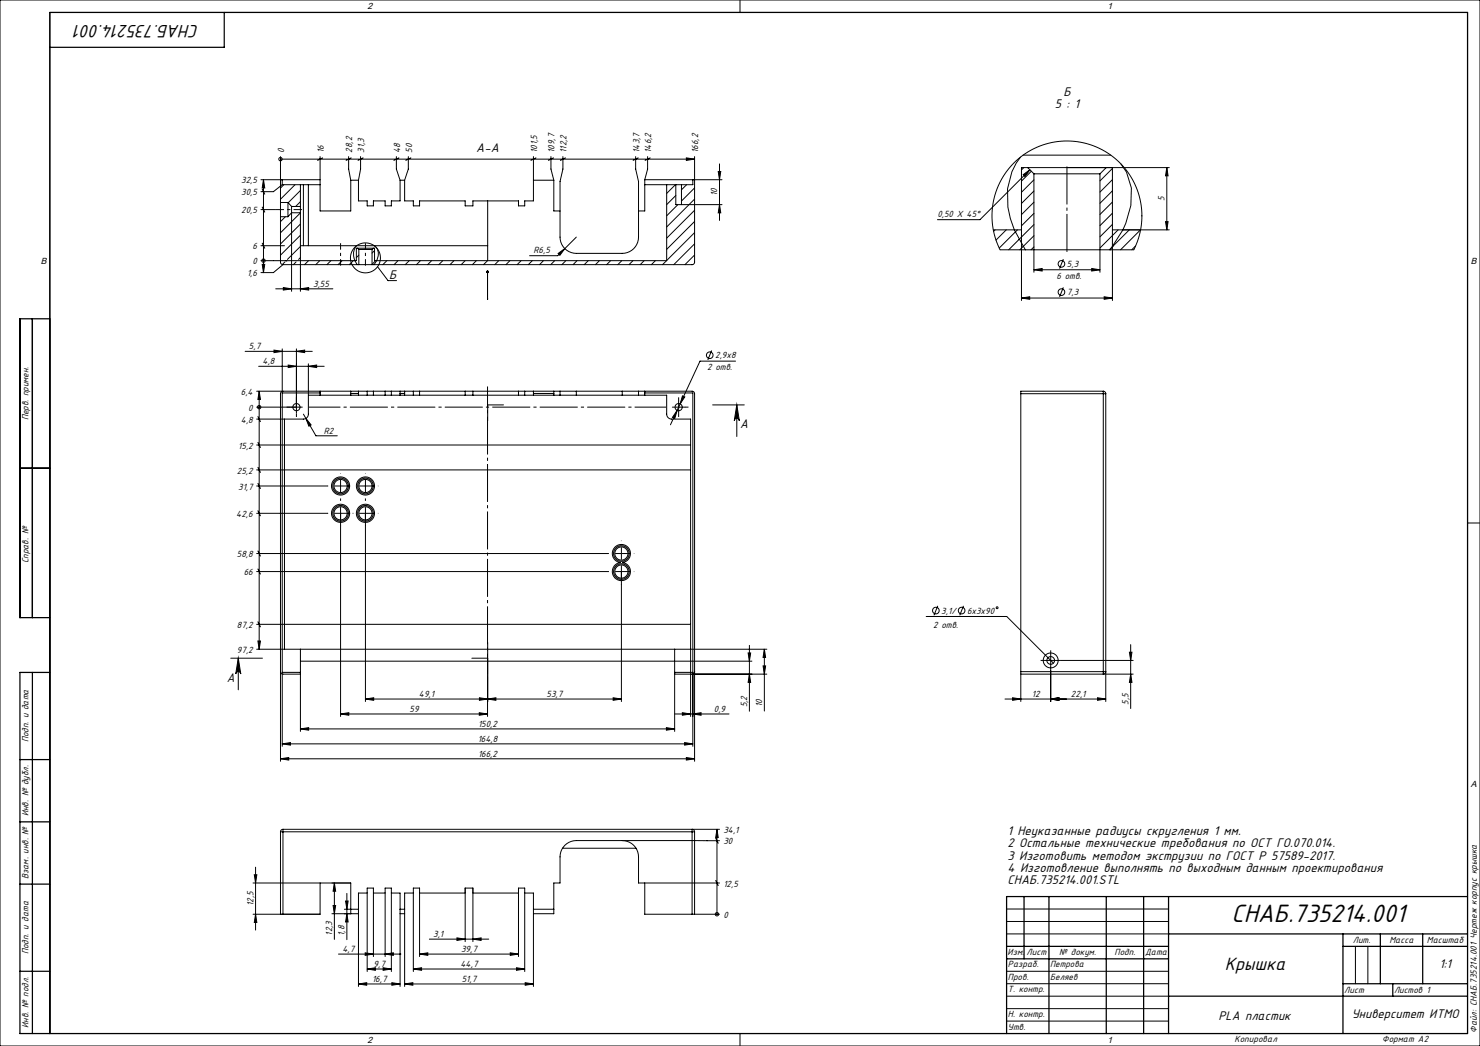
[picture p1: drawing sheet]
<svg xmlns="http://www.w3.org/2000/svg" width="594mm" height="420mm" viewBox="0 0 594 420" stroke-linecap="round" stroke-linejoin="round" font-family="sans-serif">
<g fill="none" stroke="#000" stroke-width=".4">
<path d="M0 0h594v420h-594zM297 0v5M20 5h569v410h-569zM304.5 5h.1M104.7 72.2h23.8M105.2 75.9l1.1 2.1M105.7 72.2l.6 3.3h-1.1zM105.7 72.2v37.3M112.6 63.9h.1M112.6 62.9v18.4M112.6 63.9h166.2M113.3 72.2v2"/>
<path d="M113.3 74.2h8.5M113.3 74.2l-3.6 2.8h-5M113.4 74.7l-.8 .8M113.9 74.2l-.3 .3M118.4 74.2l-5.8 5.8M120.6 74.2v8.7M120.6 76.5l-4.9 4.9M121.8 74.2h2M121.8 74.2v24.5M123.8 74.2v24.5M123.8 74.2h4.7M128.5 62.9v21.8h12.3v-12.3"/>
<path d="M129.5 63.4l-2 1M139.9 62.9v5l.9 4.5M140.8 72.4h3.1M140.9 63.4l-2 1M143.9 72.4v8.3h3.5v2h2.5v-2h4.7v2h2.5v-2h3.5v-8.3M144.7 62.9v5l-.8 4.5M145.7 63.4l-2 1M159.1 62.9v5l1.5 4.5M160.1 63.4l-2 1M160.6 72.4h1.8M163.9 62.9v5l-1.5 4.5M164.9 63.4l-2 1"/>
<path d="M214.1 62.9v17.8h-3.5v2h-2.5v-2h-18.3v2h-3.1v-2h-18.3v2h-2.5v-2h-3.5v-8.3M214.1 72.4h8.2M215.1 63.4l-2 1M221.1 62.9v5l1.2 4.5M222.1 63.4l-2 1M222.3 72.4v12.3h2.5M225.9 62.9v5l-1.1 5v22.3a6.5 6.5 0 0 0 6.5 6.5h18.4a6.5 6.5 0 0 0 6.6-6.5v-22.3l-1.2-5v-5M226.9 63.4l-2 1M256.1 63.4l-2 1M258.8 72.2v12.5h-2.5M258.8 74.2h12.4M259.9 62.9v5l-1.1 4.3"/>
<path d="M260.9 63.4l-2 1M267.6 74.2v30.5h-117.3v-5h-.5M271.1 74.2l-3.5 3.5M271.2 78.5l-3.6 3.7M271.2 74.2h2.3M271.2 74.2v8h18.6M273.5 74.2v8M275.5 63.4l3.3 .5-3.3 .5zM275.6 74.2l-2.1 2M278.1 72.2v2h-4.6M278.8 62.9v42.4l-.6 .9-128.9 .1M278.8 75.5l-5.3 5.2"/>
<path d="M278.8 79.9l-11.2 11.2M288.3 68.9h1l-.5 3.3zM288.8 65.8v22.7M289.8 72.2h-31M407 65.4l4.1-3.4 4.7-2.7 5.1-1.8 5-.8 5.4 .1 5.1 .9 5 2 4.4 2.6 4.1 3.5 3.2 4 2.6 4.7 1.8 5.1 .7 5.1-.1 5.4-1.1 5.2-2 5h-53.6l-1.8-4.3-1.1-4.6-.4-4.9 .4-4.6 1.2-4.8 1.8-4.3 2.5-3.9zM409.6 63.1a26.2 26.2 0 0 0-4.1 24.6l1.6 4.6 4.4 8M410.6 62.3h35.2M410.7 70.2l2.6-2-1.9 2.7zM410.9 67.3l-.9 .9M412.5 67.3h31.5l-2.5 2.5M412.5 67.3h-2.5v53.4M412.5 67.3l2.5 2.5"/>
<path d="M413.3 68.2l-20 20h-17.1M413.9 68.8l-3.9 3.9M415 69.8h26.5M415 69.8v39.5M415 76.7l-5 5M415 72.2l-5 5M428.2 67.3h41.1M441.5 69.8v39.5M446.5 67.6l-5 5M446.5 72.1l-5 5M446.5 76.6l-5 5M446.5 67.3v53.4"/>
<path d="M449.9 65.8l2.2 3.3 2 6.4-.2 7-2.1 7.2-1.1 2.6-5.1 8M468.3 67.3v25M468.3 67.3l.5 3.3h-1zM104.7 98.7h9.5M104.7 84.2h5.9M105.2 97.6l1.1 2.1M105.2 83.1l1.1 2.1M112.6 87v18.3l.3 .7 .7 .3M112.6 81.3v5.7M112.6 87h3M112.6 81.3h3M114.5 87l-1.9 2"/>
<path d="M115.6 81.3l1.4 1.6M115.6 81.3v5.7M117 82.9v2.5M117 85.4l-1.4 1.6M117 85.4h3.6M117 82.9h3.6M117 85.4v31.6M120.6 82.9v2.5M120.6 85.4v31.6M120.6 98.7h75.1M120.6 85.5l-8 8M120.6 90l-8 8"/>
<path d="M120.6 94.5l-8 8M120.6 99l-5.2 5.2M120.6 81l-1.9 1.9M143.1 98.7a6 6 0 0 0 .2 7.6M143.5 99.7h6.3M143.5 99.7h-.5v5h-38.3M143.5 99.7l.5 .5M149.8 99.7l-.5 .5M150.3 98.7a4.5 4.5 0 0 1 .9 6l-1.1 1.6M195.7 80.7v24M231.3 95.2l-7.5 7.5h-11.3M272.1 82.2l-4.5 4.5"/>
<path d="M278.8 84.4l-11.2 11.2M278.8 88.9l-11.2 11.2M278.8 93.4l-12.9 12.9M278.8 97.9l-8.4 8.4M288.8 82.2l.5 3.3h-1zM398.7 92.3h11.3M399.4 92.3l-.6 .6M403.9 92.3l-4.2 4.1M408.4 92.3l-7.4 7.3M415 81.2l-5 5M415 85.7l-5 5M415 90.2l-10.2 10.1"/>
<path d="M415 94.7l-5.7 5.6M415 99.1l-1.2 1.2M446.5 81.1l-5 5M446.5 85.6l-5 5M446.5 90.1l-5 5M448.8 92.3l-7.3 7.3M453.3 92.3l-8 8M455.8 98.8l-1.6 1.5M457.7 92.3l-8 8M467.8 89h1l-.5 3.3zM469.3 92.3h-22.8M105.2 106.2h1.1l-.6 3.3z"/>
<path d="M105.7 104.7h.1M110.7 116h22.9M113.6 106.3l-3.9 3.2h-5M113.6 106.3h30.4M113.7 115.5l3.3 .5-3.3 .5zM114.4 105.2l-1 .9M114.7 104.8h.1M118.8 105.2l-1.1 1.1M120.6 116l3.3-.5v1zM120.6 103.4l-.8 .8M123.8 104.7l-1.6 1.6M128.3 104.7l-1.6 1.6"/>
<path d="M132.8 104.7l-1.6 1.6M137.3 104.7l-1.6 1.6M141.8 104.7l-1.6 1.6M144 100.2h5.3M144 106.3h5.3M144 100.2v6.1M144 102.4l-1 1M149.3 100.2v6.1M150.3 100.6l-1 1M150.8 104.7l-1.5 1.4M151.5 107.1l4.2 5.6h3.5M155.3 104.7l-1.6 1.6"/>
<path d="M159.8 104.7l-1.6 1.6M164.3 104.7l-1.6 1.6M168.7 104.7l-1.6 1.6M173.2 104.7l-1.6 1.6M177.7 104.7l-1.6 1.6M182.2 104.7l-1.6 1.6M186.7 104.7l-1.6 1.6M191.2 104.7l-1.6 1.6M195.2 109.2h1M195.3 108.8l.7 .7M195.7 108.7v11.6M195.7 109v.3z"/>
<path d="M195.7 119.8v.5zM195.7 109.2h.1M195.7 104.7l-1.6 1.6M196 108.8l-.7 .7M200.2 104.7l-1.6 1.6M204.7 104.7l-1.6 1.6M209.2 104.7l-1.6 1.6M213.6 104.7l-1.6 1.6M218.1 104.7l-1.6 1.6M222.6 104.7l-1.6 1.6M224 101.8l2.7-2-2 2.7zM227.1 104.7l-1.6 1.6"/>
<path d="M231.6 104.7l-1.6 1.6M236.1 104.7l-1.6 1.6M240.6 104.7l-1.6 1.6M245.1 104.7l-1.6 1.6M249.6 104.7l-1.6 1.6M254.1 104.7l-1.6 1.6M258.5 104.7l-1.6 1.6M263 104.7l-1.6 1.6M278.8 102.4l-3.9 3.9M410 119.7l3.3-.5v1zM410 119.7h36.5M415 108.3l3.3-.5v1z"/>
<path d="M415 108.3h26.5M426.8 104l-1.5 3.8M426.8 115.4l-1.5 3.8M438.2 107.8l3.3 .5-3.3 .5zM443.2 119.2l3.3 .5-3.3 .5zM98.4 141.1h26.9M103 157.1h121.8M103.8 147.1h26.3M104 157.1l.5 3.3h-1zM104 157.1v103.6M110 140.6l3.3 .5-3.3 .5zM113.3 157.8h15.2"/>
<path d="M113.3 140.1v159.6M113.6 157.1l-.7 .3-.3 .7v147.6M115.7 146.6l3.3 .5-3.3 .5zM119 141.1l3.3-.5v1zM119 140.1v23.4h-16M123.8 158.7h101M123.8 146.1v20.2a2 2 0 0 1-2 2h-18.8M123.8 147.1l3.3-.5v1zM128.5 157.1v1.6M140.8 158h3.1M140.8 157.1v1.6M143.9 157.1v1.6"/>
<path d="M147.4 157.1v1.6M149.9 157.1v1.6M154.6 157.1v1.6M157.1 157.1v1.6M160.6 158h1.8M160.6 157.1v1.6M162.4 157.1v1.6M165.9 157.1v1.6M168.4 157.1v1.6M186.7 157.1v1.6M189.8 157.1v1.6M208.1 157.1v1.6"/>
<path d="M210.6 157.1v1.6M214.1 157.1v1.6M214.1 158h8.2M222.3 157.1v1.6M224.8 158.7h6.5M224.8 157.1h6.5M224.8 157.1v1.6M231.3 157.1h18.4M231.3 158.7h18.4M231.3 157.1v1.6M249.7 158.7h6.6M249.7 157.1h6.6"/>
<path d="M249.7 157.1v1.6M256.3 157.1h21.5l.5 .2 .5 .6v147.8M256.3 158.7h11.3v7.6a2 2 0 0 0 2 2h7.6v119.4M256.3 157.1v1.6M258.8 157.8h19.3v141.9M258.8 157.1v1.6M273.9 159l.9 .4-1.8 2.8zM285.6 140.7l-1.5 3.8M295.2 145h-14.3l-11.8 25.6M409.7 158.1h33.1M409.7 158.1v111.6M442.8 158.1h1"/>
<path d="M442.8 157.1v1M442.8 157.1l.7 .3 .3 .7M442.8 157.1h-33.1v1M442.8 158.1v111.6M443.8 158.1v123.6M103.5 167.3l1 2M103.5 177.7l1 2M104 163.5h.1M114.2 168.3v92.4M121.8 166.3l5 8.7h8.6M122.8 168l2.1 2.6-.9 .5zM202.1 162.6h-6.4v6.3"/>
<path d="M269.9 163.5h5M271.8 164.8l-1 3.2-.9-.4zM272.4 161v5M277.2 178.7h-174.2M286 162.6h12.7M295.7 162.6l1 6.3a1.02 1.02 0 0 0-1-.9 1.02 1.02 0 0 0-1 .9zM295.7 162.6v12.7M103 195.1h28.5M103.5 187.7l1 2M103.5 194.1l1 2.1M144.2 195.1h5M146.7 192.6v5"/>
<path d="M277.2 188.7h-174.2M20 210h.1M103 206.1h28.5M103.5 205.1l1 2M136.7 206.1v81.6M146.7 206.1v75.6M246.8 219.7a3.6 3.6 0 0 1 5.9 .9 3.6 3.6 0 0 1-2.8 5.3 3.7 3.7 0 0 1 2.6 5.6 3.7 3.7 0 0 1-6.2 0 3.7 3.7 0 0 1 2.6-5.6 3.6 3.6 0 0 1-2.9-2.4 3.6 3.6 0 0 1 .8-3.8zM589 210h5M103 222.3h141.2M103 229.5h141.2M103.5 221.2l1 2.1M103.5 228.5l1 2"/>
<path d="M249.4 229.5v52.2M103.5 257.4h1l-.5 3.3zM103.5 249.7l1 2M195.7 257.9v23.8M277.2 250.7h-174.2M300.8 259.1v26.5M371.7 247.5h32.4l18.7 18.8M376.4 243.3l-1.5 3.8M386.7 243.3l-1.5 3.8M453.8 258.8v25.7M92.6 264.3h12.7M95.6 264.3v12.7"/>
<path d="M95.6 264.3l1 6.3a1.02 1.02 0 0 0-1-.9 1.02 1.02 0 0 0-1 .9zM112.6 269.7l.3 .7 .5 .3h7.2M113.3 270h7.3M120.6 260.7v33M120.6 265.5h181.2M189.4 264.3h6.3M195.7 271.7v16M270.8 260.7v33M270.8 270h7.3M270.8 270.7h37M278.8 269.7l-.3 .7-.7 .3M300.3 262.2h1l-.5 3.3z"/>
<path d="M300.8 270.7l.5 3.3h-1zM306.3 267.4h1l-.5 3.3zM306.8 260.7l.5 3.3h-1zM306.8 260.7v24.8M307.8 260.7h-204.8M409.7 270.7v11M409.7 269.7v1M409.7 270.7h45.1M409.7 269.7h33.1M419.2 265.2h5M421.7 262.7v5M421.7 269.2v12.5"/>
<path d="M425.8 265.2h29M442.8 269.7h.8a.63 .63 0 0 1-.1 .7 .63 .63 0 0 1-.7 .1zM453.3 261.9h1l-.5 3.3zM453.8 270.7l.5 3.3h-1zM113.3 298.7l3.3-.5v1zM113.3 298.7h164.8M120.6 292.7l3.3-.5v1zM120.6 292.7h150.2M136.7 286.7l3.3-.5v1zM136.7 286.7h59M146.7 280.7l3.3-.5v1zM146.7 280.7h102.7"/>
<path d="M192.4 286.2l3.3 .5-3.3 .5zM192.4 280.2l3.3 .5-3.3 .5zM195.7 280.7l3.3-.5v1zM246.1 280.2l3.3 .5-3.3 .5zM267.5 292.2l3.3 .5-3.3 .5zM270.8 286.7h21.8M273.9 286.2l3.3 .5-3.3 .5zM274.8 298.2l3.3 .5-3.3 .5zM278.1 286.7l3.3-.5v1zM403.4 280.7h40.4M406.4 280.2l3.3 .5-3.3 .5zM421.7 280.7l3.3-.5v1z"/>
<path d="M440.5 280.2l3.3 .5-3.3 .5zM112.6 304.7l3.3-.5v1zM112.6 304.7h166.2M275.5 304.2l3.3 .5-3.3 .5zM112.6 334h1M112.6 334v33.1h1v-33.1M113.6 333v1M113.6 333l-.7 .3-.3 .7M113.6 333h175.2M113.6 334h164.2M249.7 337.5a6.5 6.5 0 0 1 6.6 6.6v10.5h32.5M277.8 334v-.8a.69 .69 0 0 1 .8 0 .69 .69 0 0 1 .2 .8"/>
<path d="M277.8 334h1M277.8 334v33.1M278.8 334v33.1M287.2 336.6l1.1 2M287.8 333l.5 3.3h-1.1zM287.8 333v34.1M288.8 337.6l-57.5-.1a6.5 6.5 0 0 0-6.5 6.6v10.5h-2.5v12.3h-8.2M101.6 354.6h39.2v12.3M102.1 351.2h1l-.5 3.4zM102.6 348.2v25.2M128.5 354.6v12.5h-26.9M134.2 354.6l.5 3.3h-1z"/>
<path d="M134.2 354.6v22.6M139.2 358.7v18.6M147.4 358.6h-3.5v37.5M149.9 358.6h4.7M157.1 358.6h3.5v37.5M165.9 358.6h-3.5v37.5M168.4 358.6h18.3M189.8 358.6h18.3M210.6 358.6h3.5v37.5M225.8 340.6h29.5M258.8 354.6v12.5h19M287.2 353.5l1.1 2.1"/>
<path d="M102.6 367.1l.5 3.3h-1zM133.7 363.6h1l-.5 3.3zM138.7 361.8h1l-.5 3.3zM139.2 366.9l.5 3.3h-1zM143.9 365.1h-5.7M143.9 366.9h-10.7M160.6 365.1h1.8M160.6 366.9h1.8M172.3 377.1h23.8M183.4 376.6l3.3 .5-3.3 .5zM186.7 378.1v-21.5h3.1v21.5M189.8 377.1l3.3-.5v1z"/>
<path d="M214.1 365.1h8.2M277.8 367.1h1M278.8 367.1h10M287.8 367.1h.1M404 365h65M404 370h65M404 375h65M544 380v15M549 380v15M135.9 383.1h25M143.9 395.1l3.3-.5v1zM143.9 395.1h16.7"/>
<path d="M146.6 382.6l3.3 .5-3.3 .5zM147.4 389.1l3.3-.5v1zM147.4 389.1h9.7M149.9 384.1v-27.5h-2.5v33.5M153.8 388.6l3.3 .5-3.3 .5zM154.6 383.1l3.3-.5v1zM154.6 384.1v-27.5h2.5v33.5M157.3 394.6l3.3 .5-3.3 .5zM162.4 395.1l3.3-.5v1zM162.4 395.1h51.7M165.9 389.1l3.3-.5v1zM165.9 389.1h44.7"/>
<path d="M168.4 383.1l3.3-.5v1zM168.4 384.1v-27.5h-2.5v33.5M168.4 383.1h39.7M204.8 382.6l3.3 .5-3.3 .5zM207.3 388.6l3.3 .5-3.3 .5zM208.1 384.1v-27.5h2.5v33.5M210.8 394.6l3.3 .5-3.3 .5zM404 390h65M404 395h65M404 400h65M297 415v5M304.5 415h.1"/>
<path d="M404 405h65M404 410h65"/>
<circle cx="112.6" cy="63.9" r=".68"/>
<circle cx="105.7" cy="104.7" r=".68"/>
<circle cx="146.7" cy="103.5" r="6"/>
<circle cx="426" cy="105.9" r="1.33"/>
<circle cx="426" cy="117.3" r="1.33"/>
<circle cx="284.9" cy="142.6" r="1.33"/>
<circle cx="104" cy="163.5" r=".68"/>
<circle cx="119" cy="163.5" r="1.45"/>
<circle cx="272.4" cy="163.5" r="1.45"/>
<circle cx="136.7" cy="195.1" r="3.7"/>
<circle cx="136.7" cy="195.1" r="2.65"/>
<circle cx="136.7" cy="195.1" r="3.2"/>
<circle cx="146.7" cy="195.1" r="3.2"/>
<circle cx="146.7" cy="195.1" r="2.65"/>
<circle cx="146.7" cy="195.1" r="3.7"/>
<circle cx="136.7" cy="206.1" r="2.65"/>
<circle cx="136.7" cy="206.1" r="3.6"/>
<circle cx="136.7" cy="206.1" r="3.2"/>
<circle cx="146.7" cy="206.1" r="3.2"/>
<circle cx="146.7" cy="206.1" r="2.65"/>
<circle cx="146.7" cy="206.1" r="3.7"/>
<circle cx="249.4" cy="229.5" r="3.2"/>
<circle cx="249.4" cy="222.3" r="3.1"/>
<circle cx="249.4" cy="222.3" r="2.65"/>
<circle cx="249.4" cy="229.5" r="2.65"/>
<circle cx="375.6" cy="245.2" r="1.33"/>
<circle cx="385.9" cy="245.2" r="1.33"/>
<circle cx="400.2" cy="244" r=".38"/>
<circle cx="421.7" cy="265.2" r="3"/>
<circle cx="421.7" cy="265.2" r="1.55"/>
<circle cx="287.8" cy="367.1" r=".68"/>
</g>
<g fill="none" stroke="#000" stroke-width=".4" stroke-dasharray="15.2 1.3 1.3 1.3" stroke-linecap="butt">
<path d="M116.5 163.5h-1.5M119 163.5h-2.5M119 163.5v2.5M119 163.5h2.5M119 163.5v-2.5M119 166v1.4M119 161v-1.5M272.4 166v1.4M272.4 161v-1.5M274.9 163.5h1.4M131.7 195.1h-.2M136.7 195.1h-2.5"/>
<path d="M136.7 195.1v2.5M136.7 195.1h2.5M136.7 195.1v-2.5M136.7 190.1v-.1M146.7 190.1v-.1M151.7 195.1h.1M131.7 206.1h-.2M136.7 206.1h-2.5M136.7 206.1v2.5M136.7 206.1h2.5M136.7 206.1v-2.5M136.7 211.1v.2"/>
<path d="M136.7 201.1v-1M141.7 206.1h-.2M141.7 206.1h.1M146.7 206.1h-2.5M146.7 206.1v2.5M146.7 206.1h2.5M146.7 206.1v-2.5M146.7 211.1v.2M146.7 201.1v-1M151.7 206.1h.1M249.4 217.3v-.2M244.4 222.3h-.2"/>
<path d="M244.4 229.5h-.2M249.4 222.3h-2.5M249.4 222.3v2.5M249.4 222.3h2.5M249.4 222.3v-2.5M249.4 229.5h-2.5M249.4 229.5v2.5M249.4 229.5h2.5M249.4 229.5v-2.5M249.4 234.5v.1M254.4 222.3h.1M254.4 229.5h.1"/>
<path d="M419.2 265.2h-1.5M421.7 262.7v-1.6M421.7 267.7v1.5M424.2 265.2h1.6"/>
</g>
<path d="M195.7 270.8v-115.6" fill="none" stroke="#000" stroke-width=".4" stroke-dasharray="15.2 1.3 1.3 1.3" stroke-dashoffset="7" stroke-linecap="butt"/>
<path d="M267.4 163.5h-143.4" fill="none" stroke="#000" stroke-width=".4" stroke-dasharray="15.2 1.3 1.3 1.3" stroke-dashoffset="2.6" stroke-linecap="butt"/>
<path d="M136.7 106.7v-9M146.7 106.7v-9" fill="none" stroke="#000" stroke-width=".4" stroke-dasharray="15.2 1.3 1.3 1.3" stroke-dashoffset="12.6" stroke-linecap="butt"/>
<path d="M110.6 84.2h10.6" fill="none" stroke="#000" stroke-width=".4" stroke-dasharray="15.2 1.3 1.3 1.3" stroke-dashoffset="11.8" stroke-linecap="butt"/>
<path d="M428.2 102.3v-36.6" fill="none" stroke="#000" stroke-width=".4" stroke-dasharray="15.2 1.3 1.3 1.3" stroke-dashoffset="-1.2" stroke-linecap="butt"/>
<g fill="none" stroke="#000" stroke-width=".5">
<path d="M90 5v14h-70M13 128v120M20 128h-12v120h12M8 188h12M13 270v145M20 270h-12v145h581v-410h-569v410M8 305h12M8 330h12M8 355h12M411 360v25M421 360v55M444 360v55"/>
<path d="M459 360v55M469 360v55M589 360h-185v55M404 380h65M469 375h120M539 375v40M539 380h50M554 375v20M571 375v20M8 390h12M404 385h65M469 400h120"/>
<path d="M539 395h50M559 395v5"/>
</g>
<g fill="#000">
<path d="M275.5 63.4l3.3 .5-3.3 .5z"/>
<path d="M288.3 68.9h1l-.5 3.3zM288.8 82.2l.5 3.3h-1z"/>
<path d="M468.3 67.3l.5 3.3h-1zM467.8 89h1l-.5 3.3z"/>
<path d="M224 101.8l.7 .7 2-2.7zM410.7 70.2l2.6-2-1.9 2.7z"/>
<path d="M105.2 106.2h1.1l-.6 3.3zM105.7 72.2l.6 3.3h-1.1zM287.8 333l.5 3.3h-1.1z"/>
<path d="M113.7 115.5l3.3 .5-3.3 .5zM120.6 116l3.3-.5v1z"/>
<path d="M195.7 109v.3zM195.7 119.8v.5zM195.7 109v.3zM195.7 119.8v.5z"/>
<path d="M410 119.7l3.3-.5v1zM443.2 119.2l3.3 .5-3.3 .5z"/>
<path d="M415 108.3l3.3-.5v1zM438.2 107.8l3.3 .5-3.3 .5z"/>
<path d="M104 157.1l.5 3.3h-1zM103.5 257.4h1l-.5 3.3z"/>
<path d="M271.8 164.8l-1.9 2.8 .9 .4zM273.9 159l-.9 3.2 1.8-2.8zM122.8 168l1.2 3.1 .9-.5z"/>
<path d="M95.6 264.3l1 6.3a1.02 1.02 0 0 0-1-.9 1.02 1.02 0 0 0-1 .9zM295.7 162.6l1 6.3a1.02 1.02 0 0 0-1-.9 1.02 1.02 0 0 0-1 .9z"/>
<path d="M300.8 270.7l.5 3.3h-1zM300.3 262.2h1l-.5 3.3zM306.3 267.4h1l-.5 3.3zM306.8 260.7l.5 3.3h-1zM102.1 351.2h1l-.5 3.4zM102.6 367.1l.5 3.3h-1zM138.7 361.8h1l-.5 3.3zM139.2 366.9l.5 3.3h-1z"/>
<path d="M453.3 261.9h1l-.5 3.3zM453.8 270.7l.5 3.3h-1z"/>
<path d="M120.6 292.7l3.3-.5v1zM267.5 292.2l3.3 .5-3.3 .5zM112.6 304.7l3.3-.5v1zM275.5 304.2l3.3 .5-3.3 .5zM110 140.6l3.3 .5-3.3 .5zM119 141.1l3.3-.5v1zM115.7 146.6l3.3 .5-3.3 .5zM123.8 147.1l3.3-.5v1z"/>
<path d="M146.7 280.7l3.3-.5v1zM192.4 280.2l3.3 .5-3.3 .5z"/>
<path d="M192.4 286.2l3.3 .5-3.3 .5zM136.7 286.7l3.3-.5v1z"/>
<path d="M246.1 280.2l3.3 .5-3.3 .5zM195.7 280.7l3.3-.5v1z"/>
<path d="M273.9 286.2l3.3 .5-3.3 .5zM278.1 286.7l3.3-.5v1zM113.3 298.7l3.3-.5v1zM274.8 298.2l3.3 .5-3.3 .5z"/>
<path d="M421.7 280.7l3.3-.5v1zM440.5 280.2l3.3 .5-3.3 .5zM406.4 280.2l3.3 .5-3.3 .5zM421.7 280.7l3.3-.5v1z"/>
<path d="M133.7 363.6h1l-.5 3.3zM134.2 354.6l.5 3.3h-1z"/>
<path d="M189.8 377.1l3.3-.5v1zM183.4 376.6l3.3 .5-3.3 .5z"/>
<path d="M162.4 395.1l3.3-.5v1zM210.8 394.6l3.3 .5-3.3 .5z"/>
<path d="M168.4 383.1l3.3-.5v1zM204.8 382.6l3.3 .5-3.3 .5zM165.9 389.1l3.3-.5v1zM207.3 388.6l3.3 .5-3.3 .5zM146.6 382.6l3.3 .5-3.3 .5zM154.6 383.1l3.3-.5v1zM147.4 389.1l3.3-.5v1zM153.8 388.6l3.3 .5-3.3 .5zM143.9 395.1l3.3-.5v1zM157.3 394.6l3.3 .5-3.3 .5z"/>
</g>
<text font-size="11.2" x="494.2" y="370.3">СНАБ.735214.001</text>
<g font-size="8">
<text x="79.8" y="10" transform="rotate(-180 79.8 10)">СНАБ.735214.001</text>
<text x="491.6" y="389.4">Крышка</text>
</g>
<g font-size="5.6">
<text x="426.8" y="38.6">Б</text>
<text x="423.3" y="43.5">5 : 1</text>
<text x="191.1" y="61">А-А</text>
<text x="156.2" y="111.9">Б</text>
<text x="297" y="171.9">А</text>
<text x="91" y="273.6">А</text>
<text x="404.3" y="335.4">1 Неуказанные радиусы скругления 1 мм.</text>
<text x="404.3" y="340.2">2 Остальные технические требования по ОСТ ГО.070.014.</text>
<text x="404.3" y="345.1">3 Изготовить методом экструзии по ГОСТ Р 57589-2017.</text>
<text x="404.3" y="350">4 Изготовление выполнять по выходным данным проектирования</text>
<text x="404.3" y="354.9">СНАБ.735214.001.STL</text>
<text x="577.7" y="388.9">1:1</text>
<text x="489" y="409.4">PLA пластик</text>
<text x="542.5" y="408.9">Университет ИТМО</text>
</g>
<g font-size="4">
<text x="114.1" y="61.3" transform="rotate(-90 114.1 61.3)">0</text>
<text x="130" y="61.3" transform="rotate(-90 130 61.3)">16</text>
<text x="141.4" y="61.3" transform="rotate(-90 141.4 61.3)">28,2</text>
<text x="146.2" y="61.3" transform="rotate(-90 146.2 61.3)">31,3</text>
<text x="160.6" y="61.3" transform="rotate(-90 160.6 61.3)">48</text>
<text x="165.4" y="61.3" transform="rotate(-90 165.4 61.3)">50</text>
<text x="215.6" y="61.3" transform="rotate(-90 215.6 61.3)">101,5</text>
<text x="222.6" y="61.3" transform="rotate(-90 222.6 61.3)">109,7</text>
<text x="227.4" y="61.3" transform="rotate(-90 227.4 61.3)">112,2</text>
<text x="256.6" y="61.3" transform="rotate(-90 256.6 61.3)">143,7</text>
<text x="261.4" y="61.3" transform="rotate(-90 261.4 61.3)">146,2</text>
<text x="280.3" y="61.3" transform="rotate(-90 280.3 61.3)">166,2</text>
<text x="96.8" y="73.6">32,5</text>
<text x="96.8" y="78.4">30,5</text>
<text x="287.9" y="78.7" transform="rotate(-90 287.9 78.7)">10</text>
<text x="467.4" y="80.7" transform="rotate(-90 467.4 80.7)">5</text>
<text x="96.8" y="85.6">20,5</text>
<text x="376.2" y="87.3">0,50 X 45°</text>
<text x="101.4" y="100.1">6</text>
<text x="214.1" y="101.8">R6,5</text>
<text x="101.4" y="106.1">0</text>
<text x="428.2" y="107.2">5,3</text>
<text x="99.2" y="110.9">1,6</text>
<text x="424" y="112.2">6 отв.</text>
<text x="125.7" y="115.1">3,55</text>
<text x="428.2" y="118.5">7,3</text>
<text x="99.9" y="140.2">5,7</text>
<text x="287" y="143.9">2,9х8</text>
<text x="105.4" y="146.2">4,8</text>
<text x="283.8" y="148.6">2 отв.</text>
<text x="96.7" y="158.6">6,4</text>
<text x="99.6" y="165">0</text>
<text x="11.5" y="168.7" transform="rotate(-90 11.5 168.7)">Перв. примен.</text>
<text x="96.7" y="169.8">4,8</text>
<text x="129.9" y="174.1">R2</text>
<text x="95.6" y="180.2">15,2</text>
<text x="95.1" y="190.2">25,2</text>
<text x="95.6" y="196.6">31,7</text>
<text x="94.8" y="207.6">42,6</text>
<text x="11.5" y="226.1" transform="rotate(-90 11.5 226.1)">Справ. №</text>
<text x="95.1" y="223.7">58,8</text>
<text x="97.8" y="231">66</text>
<text x="377.8" y="246.4">3,1/</text>
<text x="388.1" y="246.4">6x3x90</text>
<text x="95.1" y="252.2">87,2</text>
<text x="374.5" y="252.1">2 отв.</text>
<text x="95.1" y="262.2">97,2</text>
<text x="168.2" y="279.8">49,1</text>
<text x="219.4" y="279.8">53,7</text>
<text x="414.1" y="279.8">12</text>
<text x="429.8" y="279.8">22,1</text>
<text x="164.4" y="285.8">59</text>
<text x="286.5" y="285.8">0,9</text>
<text x="299.9" y="284" transform="rotate(-90 299.9 284)">5,2</text>
<text x="305.9" y="284" transform="rotate(-90 305.9 284)">10</text>
<text x="452.9" y="282.9" transform="rotate(-90 452.9 282.9)">5,5</text>
<text x="191.9" y="291.8">150,2</text>
<text x="11.5" y="298.1" transform="rotate(-90 11.5 298.1)">Подп. и дата</text>
<text x="191.7" y="297.8">164,8</text>
<text x="191.9" y="303.8">166,2</text>
<text x="11.5" y="327.7" transform="rotate(-90 11.5 327.7)">Инв. № дубл.</text>
<text x="290.3" y="334.5">34,1</text>
<text x="290.3" y="339.1">30</text>
<text x="11.5" y="352.9" transform="rotate(-90 11.5 352.9)">Взам. инв. №</text>
<text x="290.3" y="356">12,5</text>
<text x="101.7" y="363.7" transform="rotate(-90 101.7 363.7)">12,5</text>
<text x="290.3" y="368.6">0</text>
<text x="133.3" y="375.6" transform="rotate(-90 133.3 375.6)">12,3</text>
<text x="138.3" y="375.7" transform="rotate(-90 138.3 375.7)">1,8</text>
<text x="173.9" y="376.2">3,1</text>
<text x="11.5" y="383.1" transform="rotate(-90 11.5 383.1)">Подп. и дата</text>
<text x="137.4" y="382.2">4,7</text>
<text x="185.1" y="382.2">39,7</text>
<text x="404.4" y="383.5">Изм.</text>
<text x="412" y="383.5">Лист</text>
<text x="425.1" y="383.5">№ докум.</text>
<text x="447.3" y="383.5">Подп.</text>
<text x="459.6" y="383.5">Дата</text>
<text x="543" y="378.5">Лит.</text>
<text x="557.7" y="378.5">Масса</text>
<text x="572.6" y="378.5">Масштаб</text>
<text x="150" y="388.2">9,7</text>
<text x="184.8" y="388.2">44,7</text>
<text x="404.5" y="388.5">Разраб.</text>
<text x="421.5" y="388.5">Петрова</text>
<text x="149.3" y="394.2">16,7</text>
<text x="185.3" y="394.2">51,7</text>
<text x="404.5" y="393.5">Пров.</text>
<text x="421.5" y="393.5">Беляев</text>
<text x="404.5" y="398.5">Т. контр.</text>
<text x="539.5" y="398.8">Лист</text>
<text x="559.5" y="398.8">Листов 1</text>
<text x="11.5" y="412.7" transform="rotate(-90 11.5 412.7)">Инв. № подл.</text>
<text x="404.5" y="408.5">Н. контр.</text>
<text x="404.5" y="413.5">Утв.</text>
<text x="495.5" y="418.5">Копировал</text>
<text x="554.8" y="418.5">Формат А2</text>
<text x="592.7" y="414.7" transform="rotate(-90 592.7 414.7)">Файл: СНАБ.735214.001 Чертеж корпус крышка</text>
</g>
<g font-size="3.6">
<text x="147.5" y="3.6">2</text>
<text x="444.5" y="3.6">1</text>
<text x="16.4" y="106.1">B</text>
<text x="590.4" y="106.1">B</text>
<text x="590.4" y="316.1">A</text>
<text x="147.5" y="418.6">2</text>
<text x="444.5" y="418.6">1</text>
</g>
</svg>
